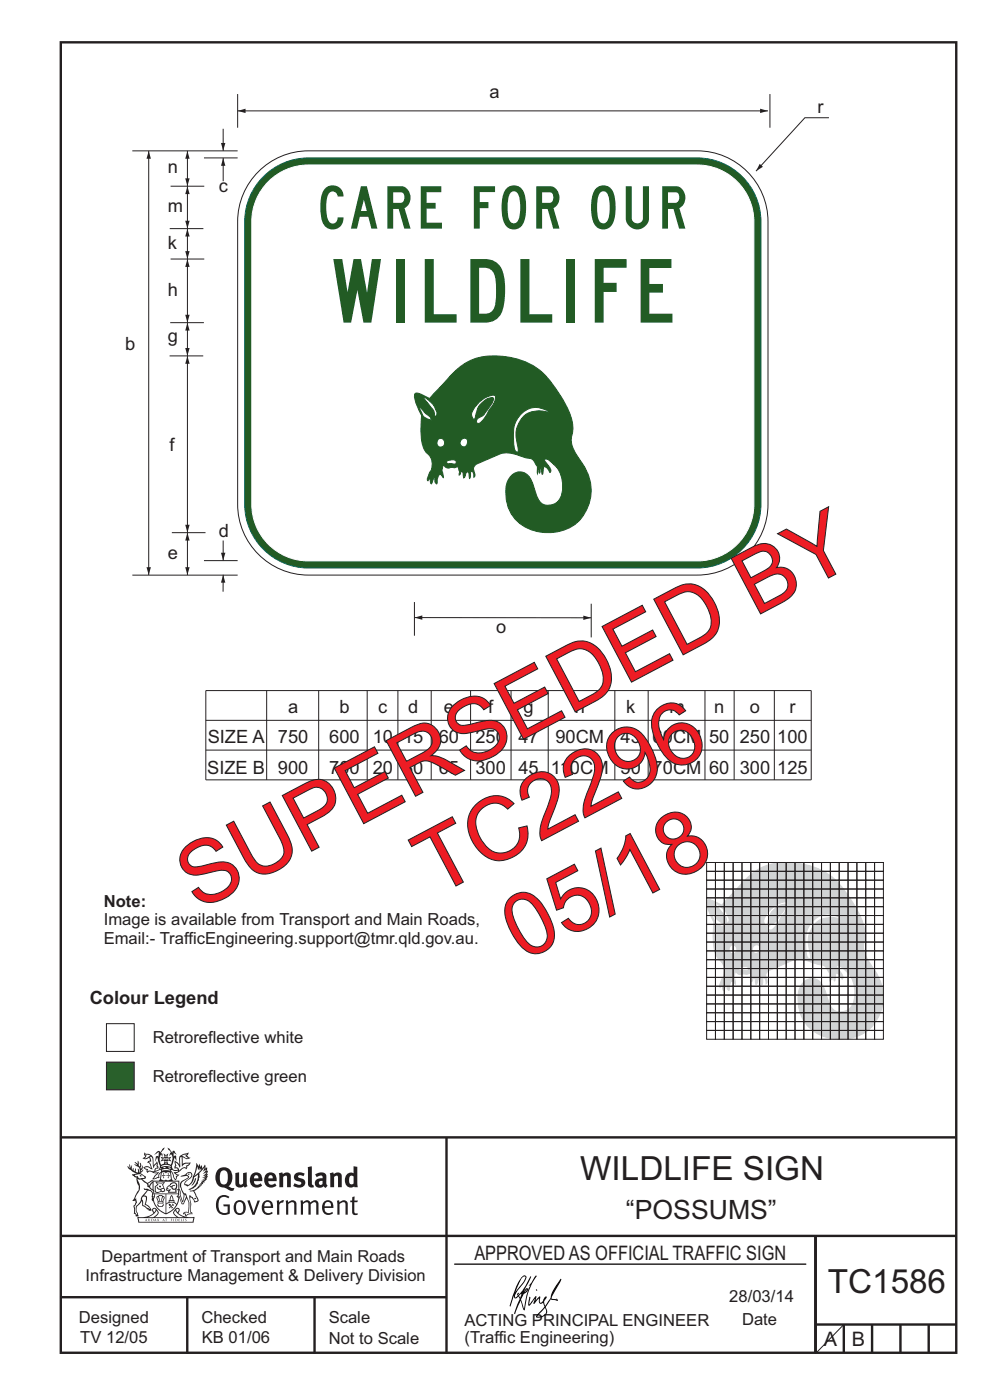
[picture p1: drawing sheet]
<svg xmlns="http://www.w3.org/2000/svg" width="210mm" height="297mm" viewBox="0 0 210 297" stroke-linecap="round" stroke-linejoin="round" font-family="sans-serif">
<g fill="none" stroke="#231f20" stroke-width=".51">
<path d="M12.9 9h189.9v278h-189.9zM12.7 241.3h190M94.7 241.4v45.8M12.7 275.2h82M12.7 262.2h190.1M39.7 275.2v12M66.7 275.2v12M173 262.1v24.9M173 281h30M179 281v6M185 281v6M191 281v6"/>
<path d="M197 281v6"/>
</g>
<path d="M96.4 268.2h74.6" fill="none" stroke="#231f20" stroke-width=".21"/>
<g fill="#231f20">
<path d="M47 248.4a2.55 2.55 0 0 0 0 2.7l.3 .2a.81 .81 0 0 0 1-1v-.5a1.04 1.04 0 0 0-1.1-1.5zM46.3 248.1a1.82 1.82 0 0 1 2.1-.2 1.82 1.82 0 0 1 .9 1.8 2.29 2.29 0 0 1-.8 2l.7 .3h.5l-.2 .6a2.87 2.87 0 0 1-2-.7 2.12 2.12 0 0 1-1.7-3.1z" fill-rule="evenodd"/>
<path d="M49.9 248.9l.8-.2v2a.46 .46 0 0 0 .3 .6 .46 .46 0 0 0 .6-.3v-2.1l.7-.2v2.4l.2 .5-.5 .3-.3-.3a1.02 1.02 0 0 1-1.2 .3 1.02 1.02 0 0 1-.6-1.1z" fill-rule="evenodd"/>
<path d="M54 249.5l-.1 .5h.9a.49 .49 0 0 0-.2-.6 .49 .49 0 0 0-.6 .1zM53.4 249.1a1.34 1.34 0 0 1 1.6-.2 1.34 1.34 0 0 1 .6 1.5v.2h-1.7a.77 .77 0 0 0 .5 .8 .77 .77 0 0 0 .9-.4l.3 .5a1.59 1.59 0 0 1-2 .2 1.59 1.59 0 0 1-.5-2.1z" fill-rule="evenodd"/>
<path d="M57 249.5l-.1 .5h1a.49 .49 0 0 0-.2-.6 .49 .49 0 0 0-.7 .1zM56.4 249.1a1.34 1.34 0 0 1 1.6-.2 1.34 1.34 0 0 1 .7 1.5v.2h-1.8a.77 .77 0 0 0 .5 .8 .77 .77 0 0 0 .9-.4l.4 .5a1.59 1.59 0 0 1-2.1 .2 1.59 1.59 0 0 1-.5-2.1z" fill-rule="evenodd"/>
<path d="M59.2 248.9l.7-.2 .1 .4a.95 .95 0 0 1 1-.3 .95 .95 0 0 1 .7 .8v2.3h-.8v-2.3a.46 .46 0 0 0-.8 .1v2.2h-.8z" fill-rule="evenodd"/>
<path d="M62.6 249.1a1.75 1.75 0 0 1 2-.1l-.2 .5-.6-.2a.43 .43 0 0 0-.6 .3l.4 .3a1.04 1.04 0 0 1 1.2 1.1 1.04 1.04 0 0 1-1.4 1l-1.2-.4 .3-.6 1 .4 .4-.4a.88 .88 0 0 0-1-.5l-.4-.2-.1-.4z" fill-rule="evenodd"/>
<path d="M65.3 247.6l.8-.2 .1 3.8 .3 .2 .1 .4a.88 .88 0 0 1-1 0 .88 .88 0 0 1-.3-1z" fill-rule="evenodd"/>
<path d="M67.8 250.6a.43 .43 0 0 0-.1 .7 .43 .43 0 0 0 .7-.1v-.7zM66.8 249.1a1.7 1.7 0 0 1 2.4 .1v1.9l.3 .4-.4 .5-.5-.4a1.03 1.03 0 0 1-1.7-.1 1.03 1.03 0 0 1 .8-1.5h.7v-.4a.8 .8 0 0 0-1.2 .1z" fill-rule="evenodd"/>
<path d="M70 248.9l.7-.2 .1 .4a.95 .95 0 0 1 1-.3 .95 .95 0 0 1 .7 .8v2.3h-.8v-2.3a.46 .46 0 0 0-.8 .1v2.2h-.8z" fill-rule="evenodd"/>
<path d="M74.3 249.5a1.48 1.48 0 0 0 0 1.7h.5l.2-.1v-1.5l-.3-.2zM75 247.4l.8 .1 .1 4.4h-.7l-.1-.2a1.26 1.26 0 0 1-1.4 0 1.26 1.26 0 0 1-.5-1.3 1.29 1.29 0 0 1 .4-1.4 1.29 1.29 0 0 1 1.4-.1z" fill-rule="evenodd"/>
<path d="M46.4 253.9a1.72 1.72 0 0 1 2.3 0l-.3 .3a1.24 1.24 0 0 0-1.4-.2 1.24 1.24 0 0 0-.6 1.4 1.49 1.49 0 0 0 1.2 1.9l.7-.1v-1.3h-.8l-.1-.4h1.3v1.9a1.93 1.93 0 0 1-2.2 0 1.93 1.93 0 0 1-.7-2.2l.2-.8z" fill-rule="evenodd"/>
<path d="M50.4 255.1a1.65 1.65 0 0 0 .2 2.2 .99 .99 0 0 0 1-1.4 .78 .78 0 0 0-.4-.8 .78 .78 0 0 0-.8 0zM50 254.9a1.33 1.33 0 0 1 1.6-.1 1.33 1.33 0 0 1 .5 1.4 1.31 1.31 0 0 1-1.3 1.6 1.31 1.31 0 0 1-1.2-1.6v-.6z" fill-rule="evenodd"/>
<path d="M52.5 254.7l.4-.1 .9 2.6 .8-2.5h.5l-1.1 3h-.5z" fill-rule="evenodd"/>
<path d="M56.3 255.2l-.2 .7h1.3a.7 .7 0 0 0-.3-.8 .7 .7 0 0 0-.8 .1zM55.9 255a1.22 1.22 0 0 1 1.5-.2 1.22 1.22 0 0 1 .5 1.5h-1.8a.93 .93 0 0 0 .5 1 .93 .93 0 0 0 1.1-.2l.2 .3a1.43 1.43 0 0 1-1.8 .1 1.43 1.43 0 0 1-.6-1.7z" fill-rule="evenodd"/>
<path d="M58.7 254.7l.4-.1 .1 .5 .4-.4 .6-.1-.2 .5a.66 .66 0 0 0-.8 .7v1.9h-.4z" fill-rule="evenodd"/>
<path d="M60.6 254.7l.4-.1 .1 .5a.94 .94 0 0 1 1-.5 .94 .94 0 0 1 .8 .8v2.3h-.5l-.1-2.5a.81 .81 0 0 0-1.2 .3v2.2h-.4z" fill-rule="evenodd"/>
<path d="M63.7 254.7l.5-.1 .1 .5 .4-.3a.78 .78 0 0 1 1.1 .3 .9 .9 0 0 1 1-.5 .9 .9 0 0 1 .8 .8v2.3h-.5l-.1-2.5a.67 .67 0 0 0-1.1 .3v2.2h-.5v-2.4l-.4-.3-.7 .4v2.3h-.5z" fill-rule="evenodd"/>
<path d="M69 255.2l-.1 .7h1.3a.7 .7 0 0 0-.3-.8 .7 .7 0 0 0-.9 .1zM68.7 255a1.22 1.22 0 0 1 1.5-.2 1.22 1.22 0 0 1 .5 1.5h-1.8a.93 .93 0 0 0 .4 1 .93 .93 0 0 0 1.2-.2l.1 .3a1.44 1.44 0 0 1-1.7 .1 1.44 1.44 0 0 1-.6-1.7z" fill-rule="evenodd"/>
<path d="M71.4 254.7l.5-.1 .1 .5a.94 .94 0 0 1 1-.5 .94 .94 0 0 1 .8 .8v2.3h-.5l-.1-2.5a.81 .81 0 0 0-1.2 .3v2.2h-.4z" fill-rule="evenodd"/>
<path d="M74.7 253.9l.5-.1v.9h.7l-.1 .3h-.6v2.2l.1 .2h.5l.1 .3a.75 .75 0 0 1-1.2-.6v-2.1h-.4v-.3h.4z" fill-rule="evenodd"/>
<path d="M30.8 244.9l1.1 .3-.9 .5h-.4l.6-.5zM31.8 245.4h.2a2.44 2.44 0 0 1 .4 1.9l.1 .5 .7-1-.1 .6 .3 .3a.57 .57 0 0 0-.6 .7l-1-.1-.5 .2 .2-.5-.8-.3 .7-.1 .9 .5 .1-.1-.6-1.3-.2-.2h.5zM30.7 244.4l-.1 .5 .2 .4-.6 .4a1.04 1.04 0 0 0 1.4-.1l.2 .6-.3 .1-.2 .4a.94 .94 0 0 1 .8 1.1l-.2-.1a1.16 1.16 0 0 0-1.5-.1l.3 .4 .4 .2 .1 .5 .2 .1 .1-.2a.94 .94 0 0 1 1.1 .2l.8 .1-1.2 1.2a1.13 1.13 0 0 0 1.2-.2l.4-.1-.1-.4 .5-.8a.83 .83 0 0 0-.6 1.1l-.3-.1-.7 .4 1.1-1.4-.5 .1-.5-.1 1.3-.5-.1-.1-.9 .4v-.3l.2-.2 .3 .1 .1-.3-.2-.4v-.6l-.1-.4-.7 1v-.7a1.42 1.42 0 0 0-1.6-1.8z" fill-rule="evenodd"/>
<path d="M38.5 245.2l.5-.2 .7-.1-.6 .3 .8 .5h-.3zM38.3 245.5l.2-.1 .1 2a1.69 1.69 0 0 1 1.6-.6l-.8 .5 .1 .5a1.1 1.1 0 0 0-1.5 .6l-.1-.5-.2-.2h-.5l.3-.4-.3-.7a1.42 1.42 0 0 1 .8 1.1l.2-.1zM37.1 246.2l.1 1-.2 .3 .1 .4h.5l.1 .2a.96 .96 0 0 1-1.1-.1l-.1 .1a1.06 1.06 0 0 0 1.3 .2v.1a.72 .72 0 0 1-1 .2l.3 .5 .6 .2-.4 .2-.1 .6-.2-.3-.4-1.1-.4-.4 .4 .9a1.54 1.54 0 0 0 .7 1.2l.2-.3a.58 .58 0 0 1 .4-.8l.2-.1h-.3l-.5-.3 .9-.5a.93 .93 0 0 1 1.2-.5v.2l.2-.2 .1-.5a.99 .99 0 0 0 .7-.8l-1.3 .1-.3 .2-.1-1.4 .9 .4 .9-.3h-.4l-.5-.4 .4-.7-.6 .2a1.46 1.46 0 0 0-1.4 2.1v.4l-.2-.4z" fill-rule="evenodd"/>
<path d="M35.6 248.9l.2 .1-.1 .3 .4 .1h-.4v.6l-.1-.6h-.3l.3-.1z" fill-rule="evenodd"/>
<path d="M34.6 248.9l.2 .1v.3l.3 .1h-.3l-.1 .6v-.6h-.4l.4-.1z" fill-rule="evenodd"/>
<path d="M34.3 248.8a.57 .57 0 0 1 .9 .2 .57 .57 0 0 1 .9-.2l.2 1.4h-.2a.57 .57 0 0 1-.9 0 .69 .69 0 0 1-1.1 0zM34.2 248.1l-.3 2.1-.2 .4h3l-.2-.4-.3-2.1h-.2v.2l-.8-.1-.8 .1v-.2z" fill-rule="evenodd"/>
<path d="M34.2 252.4a.3 .3 0 0 0 .6 0 .3 .3 0 0 0-.6 0zM33.3 250.9l.3 .3-.3 .4a.79 .79 0 0 0 0 1.3l.8-.2-.1-.3a.55 .55 0 0 1-.7-.6l.1-.1 .2 .3 .3 .2 .8-.2-.4-.7 .4-.4-.7 .2zM33 250.7l1.1 .2 .9-.2-.4 .6 .4 1.2a.56 .56 0 0 1-.8 .3l-.2 .1a.73 .73 0 0 1-.9 .1 .73 .73 0 0 1-.3-1v-.4l.6-.4z" fill-rule="evenodd"/>
<path d="M35.6 251.8l.7-.4a.58 .58 0 0 1 1-.1 .58 .58 0 0 1-.4 .9l-.3-.3a.43 .43 0 0 1 .6-.4 .57 .57 0 0 0-.8 .2l-.2-.1-.3 .1 .4 .2a.55 .55 0 0 0 .9 .4v.5h-1.3l.3-.4-.1-.1-.6 .1 .2-.3-.2-.1zM35.4 251.8l-.1 .2a.39 .39 0 0 0 .2 .6h.3l-.2 .4h1.9l-.1-.8a.86 .86 0 0 0-.1-1.3 .86 .86 0 0 0-1.3 .4z" fill-rule="evenodd"/>
<path d="M36 254.8h.8v.2h-.8zM36.4 253.8l.2 .8h-.4zM36.4 253.5l-.3 .5-.1 .6h-.2v.4l-.7 .4 .2 .1a1.48 1.48 0 0 1 2.1 .2l.2-.1-.6-.5v-.5h-.2l-.1-.6z" fill-rule="evenodd"/>
<path d="M35.8 255.4l.4 .1 .1 .3 .3-.2-.2-.2a.38 .38 0 0 1 .5 .5l-.2-.2-.3 .2 .3 .2-.3 .3-.1-.4-.4 .4-.1-.2 .4-.3-.1-.1-.2 .1z" fill-rule="evenodd"/>
<path d="M34.5 254h.2v.2l-.2 .6h-.2zM33.6 255.3h.9v.2a.55 .55 0 0 1-.8 .4v-.2l-.2-.1zM33.4 254h.2l.2 .8h-.2zM33.6 255l.8-.1 .1 .2h-.8zM33.8 253.7h.5l-.2 1.1h-.1zM33.3 253.8l-.1 .3 .3 1.1a.48 .48 0 0 0-.1 .6 .48 .48 0 0 0 .5 .2h.5a.49 .49 0 0 0 .2-.8l.3-1.1-.1-.3a1.42 1.42 0 0 0-1.5 0z" fill-rule="evenodd"/>
<path d="M33.7 251.5l.4 .1 .1 .3h-.3z" fill-rule="evenodd"/>
<path d="M41.3 250.1l.3-.2-.2 .8-.6 .8h-.2l.5-.7z" fill-rule="evenodd"/>
<path d="M39.7 249l.3-.2 .5 .2a.88 .88 0 0 1-.6 1.1 1.22 1.22 0 0 0-.8 1.3l.5 .2a.72 .72 0 0 0 .9-.4l.5-.8 .2-.6 .8-.6v.2a2.85 2.85 0 0 1-2 2.9l.1 .1a2.13 2.13 0 0 0 1.9-1.5v-.3a2.01 2.01 0 0 0 .3-1.7l1.1-1.3-.4 1 .7-.5-.7 1 .8-.4-.8 .8 .7-.2-.9 .6 .8-.1-.8 .4h.7l-.8 .3 .3 .2h-.4l.2 .3h-.4l.2 .3h-.4l.1 .2h-.1a2.16 2.16 0 0 1-2 1.1l.1 .2 .4-.1a.76 .76 0 0 1 .7 .8l.5 1.2-.6 .2a1.45 1.45 0 0 0-1.1-1.3l.2 1.8-.1 1.8 .4 .3a1.07 1.07 0 0 0-1.2 .4v-.3l-.5-.2a.87 .87 0 0 1 1.1-.1v-.7a4.4 4.4 0 0 0-.6-3.1l-.1-.3h-.2a2.16 2.16 0 0 1-.7-2.2l.3-.4 1.2-.7a.55 .55 0 0 0-.4-.8zM37.8 252.4a.76 .76 0 0 1 .3 1.1l.6 1.6 .4-1.7 .2 .1a.61 .61 0 0 1-.1 .9l-.3 .8-.2 .1-.7-1.6-.3 .1a1.18 1.18 0 0 0 .1-1.4zM41.8 247.5l.2 .7 .3-.5v.6l.4-.5a1.9 1.9 0 0 1-1.2 1.4l-.3 .3zM38.2 249.6l1.4-.2 .2 .2v.3l-.5 .2a1.26 1.26 0 0 0-.9 1.9l.2 .7a1.84 1.84 0 0 1 .1 2.1l-.4-1.4a.96 .96 0 0 0-.4-1.2l-.4 .2a.78 .78 0 0 1 0 1.3l.1 .3h.4l.4 1.1a.38 .38 0 0 0 .2 .4 .38 .38 0 0 0 .4-.1l.6-1.2a2.94 2.94 0 0 1 .4 2.5l-.1 .4h-.8l-.3 .4v.2l.4-.1 .1 .4 .2 .1a1.02 1.02 0 0 1 1.3-.5v-.4l-.3-.1 .1-1.8-.3-1.3h.1a1.14 1.14 0 0 1 .8 1 .63 .63 0 0 0 .8-.2 .63 .63 0 0 0-.2-.9l-.6-1.2 .9-.6 .2-.4h.3l-.1-.2h.4l-.1-.3h.3l-.1-.3 .5-.1-.2-.2 .6-.4v-.2h-.2l.4-.5h-.3l.3-.5-.4 .1 .4-.5v-.3l-.3 .2 .2-.7-.1-.2-.4 .3v-.8l-.6 .8-.2-.8-.2 .5-.3-.7-.1 .6-.5-.8-.1 1.4-.6 1.8a1.81 1.81 0 0 1-1 1.5l-.6-.2a1.75 1.75 0 0 1 1.1-1.2 .75 .75 0 0 0 .1-1.3 .75 .75 0 0 0-1.2 .4z" fill-rule="evenodd"/>
<path d="M41.2 254.1h.3l.2 .2-.4 .1z" fill-rule="evenodd"/>
<path d="M29.4 258.4h11.6l-.1 .8h-11.4zM31.3 258.2l.5-.1a2.48 2.48 0 0 0 1.4-1.3l.3 .5-.5 .6-.5 .3zM32.5 256.6l.3-.2 .2 .1-.3 .7zM37.2 256.8a2.65 2.65 0 0 0 1.8 1.4h-1.1l-.5-.3-.5-.6zM37.4 256.5l.2-.1 .3 .2-.3 .6zM29.2 258.2l.1 1.2h11.8l.2-1.1-.2-.1a4.1 4.1 0 0 1-3.3-.9l.3-.4-.1-.6a1.06 1.06 0 0 0-1.3 1l.2 .4 .6 .5h-4.7l.3-.1a.84 .84 0 0 0 .6-.8 .84 .84 0 0 0-.5-.8l-.3-.2h-.5l-.1 .6 .3 .4a4.2 4.2 0 0 1-3.4 .9z" fill-rule="evenodd"/>
<path d="M31 258.7l.1 .2h-.2zM31 258.5l-.3 .6 .4-.2 .2 .2z" fill-rule="evenodd"/>
<path d="M31.3 258.6h.3v.4a.25 .25 0 0 0 .2-.1 .25 .25 0 0 0-.1-.3h.1a.29 .29 0 0 1 0 .4 .29 .29 0 0 1-.4 0 .29 .29 0 0 1 0-.4z" fill-rule="evenodd"/>
<path d="M32.2 258.6a.22 .22 0 0 1 .3 .2 .22 .22 0 0 1-.3 .2zM32 258.6l.1 .4a.33 .33 0 0 0 .4 0 .33 .33 0 0 0 0-.4 .33 .33 0 0 0-.5 0z" fill-rule="evenodd"/>
<path d="M32.9 258.7l.1 .2h-.2zM32.9 258.5l-.2 .6 .3-.2 .2 .2z" fill-rule="evenodd"/>
<path d="M33.3 258.6h.2l.1 .1 .2-.1-.2 .2 .2 .3-.3-.3-.1 .3h-.1l.2-.3z" fill-rule="evenodd"/>
<path d="M34.7 258.7l.1 .2h-.2zM34.7 258.5l-.3 .6 .4-.2 .2 .2z" fill-rule="evenodd"/>
<path d="M35 258.5h.5l-.2 .1v.5h-.2l.1-.5z" fill-rule="evenodd"/>
<path d="M36.2 258.6l.3-.1-.1 .1v.2h.1h-.1v.3h-.2z" fill-rule="evenodd"/>
<path d="M36.7 258.6h.2v.5h-.2z" fill-rule="evenodd"/>
<path d="M37.3 258.6a.22 .22 0 0 1 .3 .2 .22 .22 0 0 1-.3 .2zM37.1 258.6v.4a.33 .33 0 0 0 .5 0 .33 .33 0 0 0 0-.4 .33 .33 0 0 0-.5 0z" fill-rule="evenodd"/>
<path d="M37.8 258.6l.4-.1-.2 .1v.2h.1h-.1v.2l.2 .1h-.4z" fill-rule="evenodd"/>
<path d="M38.4 258.6h.2l-.1 .4 .2 .1h-.3z" fill-rule="evenodd"/>
<path d="M38.9 258.6h.2v.5h-.2z" fill-rule="evenodd"/>
<path d="M39.3 258.6h.2h-.1l.2 .3-.2 .2-.1-.1v-.1l.2 .1z" fill-rule="evenodd"/>
<path d="M34.2 247.4a1.51 1.51 0 0 1 2 .2 2.67 2.67 0 0 0-2.1 0zM35.7 247.6l.4 .1 .1 .3-.4-.1zM34.6 247.6h.5l.1 .2h-.4zM34 247.8l.3 .2h-.3zM34.9 246.9l.3-.2 .3 .2zM34.9 245.6l.2 .1v.3h-.2zM35 245.1l.2 .2 .2-.2-.1 .3h-.2zM35.1 246.3h.2l.1 .4-.2-.2-.2 .2zM35.3 245.7l.2-.1v.4h-.2zM34.4 245.7h.3l.1 .3-.4 .1 .2-.2zM35.7 245.7h.3l-.2 .2 .2 .2-.4-.1zM32.7 244.9l1-.5-.1 1-.2-.2-.3 .2-.3 1.1 .5-1 .3 .9a1.84 1.84 0 0 1 .2 1.7l.4 .1a2.48 2.48 0 0 1 2.2 0l.2-.2-.2-.7 .7-1.8 .4 .7-.2-1-.2-.1-.2 .3v-.9l.6 .4-.6-.8-.3 .1-.1 .4-.5-.9-.5-.3 .2 .5 .6 .5-.5 .8 .4-.4a2.06 2.06 0 0 1 0 2.3l-.5-.2-.2-.6 .1-.1 .8 .2-.4-.5 .4-.5-.7 .2-.2-.2 .2-.7-.5 .4-.5-.4 .2 .7-.2 .2-.7-.2 .4 .5-.4 .5 .8-.2 .1 .1-.2 .6-.5 .2a2.02 2.02 0 0 1 0-2.2l.3 .5-.1-.7-.3-.1 .8-1.2-.4 .3-.5 .8-.2-.3a.8 .8 0 0 0-.8 .5z" fill-rule="evenodd"/>
<path d="M29.2 250.1l.3 .1a.61 .61 0 0 1 .8 .4l.3 .2a.8 .8 0 0 1 .6 1l.4 .1 .5 .5a1 1 0 0 1 .5 1.1l-.1 .7v-.5h-.1a.96 .96 0 0 0-.8-1.3l-.2-.2h-.7l-.1-.1-.1 .1 .1 .3h.6l-1.2 1.3-.2 1-.4 .6a1.33 1.33 0 0 0-.5 1.8l.2 .5a1.26 1.26 0 0 1-.5-1.5l-.1-.3a1.56 1.56 0 0 0 .4-1.7l-.3 .2 .2-.5a3.2 3.2 0 0 0 .7-3zM30.4 253.9h.4a2.06 2.06 0 0 1-.1 1.6l.7 .5 .4 .4-.6-.1-.8-.6-.1-.9a.51 .51 0 0 1 .1-.9zM28.6 249.3a1.52 1.52 0 0 1 2.1 .5l-1.1 .2-.2-.1-.1-.4h-.5zM27.5 247v.8l-.3-.4h-.1a3.1 3.1 0 0 0 1.9 1.6l-1 .1 .5 .6 .5 .1 .1 1.1a1.84 1.84 0 0 1-.3 2.5l-.4 .9-.3 .4 .2 .1 .4-.1 .1 .4-.2 .5-.3 .2 .1 1.7h.2l.3 .5 .1 .1 .4-.1-.1-.5a1.3 1.3 0 0 1-.1-1.7l.9-1 .1 1.1 .6 .2 .5 .5 .1-.1 .2 .3h.5a1.85 1.85 0 0 0-1.2-1.4l.1-.3a1.39 1.39 0 0 0 0-1.4l-.5-.1 .5-.5a.66 .66 0 0 1 .9-.4 .66 .66 0 0 1 .3 .9l-.1 .4 .2-.1v.2l-.1 .3 .2 .5 .1-.3a2.24 2.24 0 0 0 .1-2.2 .73 .73 0 0 1-.7-.7 .73 .73 0 0 1 .6-.7v-.2a.94 .94 0 0 0-.9 .8 .48 .48 0 0 1-.1-.6 .48 .48 0 0 1 .5-.2l.5-.3a.51 .51 0 0 0-.8 .2l-.5 .2-1-.8h.6l.2-.5-1.2-.7 .5-.5v-.3l-.5 .4 .1-.2a.69 .69 0 0 0 .2-1v.4l-.2 .3v-1.1l-.3-.2 .1 .6-.1 .2-.4-1.3v.7l-.6-.4 .5 .7-.6-.2 .3 .3a1 1 0 0 1 .7 1.4l-.2-.8v.9l-.5-.2v-.8l-.2 .7-.2-.1-.1-.6-.2 .4-.2-.2 .1-.7-.2 .5z" fill-rule="evenodd"/>
<path d="M29.6 249.4l.2-.1 .3 .2z" fill-rule="evenodd"/>
<path d="M32.4 250.5h5.6v2l-.2-.1v-1.7h-5.2v2.5h5.2v-.8l.1 .2-.1 1.1v-.3h-2.5v4a4.1 4.1 0 0 0 2.6-3.6l.1-.1a4 4 0 0 1-2.8 3.9 4.2 4.2 0 0 1-2.8-4.7l.1 1.2 .1-.1a3.8 3.8 0 0 0 2.5 3.4v-4h-2.5l-.2-.9z" fill-rule="evenodd"/>
<circle cx="40" cy="249.1" r=".17"/>
</g>
<g fill="#000001">
<path d="M111.6 273.7l.2-.2-.5 .7zM110.4 274.5l.3 .1-.3 .7-.3-.4zM110.9 270.9l.5-.1a9.3 9.3 0 0 1-2 3.2l-.1 .2 1-2.5zM110.6 271a14.7 14.7 0 0 0-2.2 4.9l-.3 1.2 .1 .1 .8-2.4a.42 .42 0 0 0 .2 .7 .42 .42 0 0 0 .6-.3l.2-.2 .2 .6-1.1 3.1h.2l1.1-2.8 .6 1.9 .2 .2 .2-.5a13.5 13.5 0 0 1 2-6.2l.5-.5-.2-.2-1.6 2.1 .4-.1a14.9 14.9 0 0 0-1.3 5.1l-.4-1.2a1.39 1.39 0 0 1 .2-1.8l.1-.2a.92 .92 0 0 0 .8-1.2 .75 .75 0 0 0-.7 .7l-.2 .2 1.6-3.4h-.1l-.4 .7a10.5 10.5 0 0 1-2.2 3.2l.2-.4a.32 .32 0 0 0-.4 .2 .32 .32 0 0 0 .1 .4l-.5 .4a3.2 3.2 0 0 1 1.1-2.3l.5-.6a2.49 2.49 0 0 0 .7-1.6l-.3-.2z" fill-rule="evenodd"/>
<path d="M115.6 277.5a1.15 1.15 0 0 1 .1 1.3 1.15 1.15 0 0 1-1.2 .5h-.5zM112.3 275.1l-.3 1.7 .3 .2 1.2-1.5-.3 1.1 1.1-1.2a.94 .94 0 0 0 .4 1.2l.5-.3 .3 .9-1.2 1.3a.98 .98 0 0 0-.5 1 1.9 1.9 0 0 0 2.3-1.3l-.1-.3a1.02 1.02 0 0 1 .3-1.4l.5-.9 1.5 .3-.2-.5v.3l-1.1-.2v-.2l2-3.6 .1-.3-.1-.1-1.8 2.7a6.6 6.6 0 0 1-1.5 3l-.2-.2a1.01 1.01 0 0 1 .4-1.4l.1-.2-.3-.2-.3 .5-.2 .5-.5 .4-.2-.4 .1-.9-.2-.1-.8 .9 .2-.9h-.1l-1.4 1.7 .2-1.4v-.1z" fill-rule="evenodd"/>
<path d="M113.7 273.5l.3 .3h-.3z" fill-rule="evenodd"/>
</g>
<path d="M179 281l-6 6.2" fill="none" stroke="#231f20" stroke-width=".21"/>
<path d="M22.6 217.2h5.9v5.9h-5.9z" fill-rule="evenodd" fill="#fff" stroke="#231f20" stroke-width=".21"/>
<path d="M22.6 225.3h5.9v5.9h-5.9z" fill-rule="evenodd" fill="#225a35" stroke="#231f20" stroke-width=".21"/>
<g fill="none" stroke="#231f20" stroke-width=".21">
<path d="M50.4 20v7.1M163.3 20v7.1M50.4 23.5h112.5M43.7 146.5h128.4v18.9h-128.4zM43.7 152.8h128.4M43.7 159.1h128.4M56.6 146.5v18.9M67.6 146.5v18.9M77.9 146.5v18.9M84.4 146.5v18.9M91.5 146.5v18.9M99.8 146.5v18.9"/>
<path d="M108.4 146.5v18.9M116.3 146.5v18.9M130.4 146.5v18.9M137.5 146.5v18.9M149.5 146.5v18.9M155.7 146.5v18.9M164.3 146.5v18.9"/>
</g>
<g fill="#231f20">
<path d="M50.4 23.5l1.7-.4v.9z"/>
<path d="M161.2 23.1l1.7 .4-1.7 .5z"/>
</g>
<path d="M175.8 25h-5.1l-10.3 11.3" fill="none" stroke="#231f20" stroke-width=".21"/>
<path d="M161.2 34.8l.6 .6-1.4 .9z" fill="#231f20"/>
<path d="M54.8 36.4a15 15 0 0 1 10.6-4.4h82.5a15 15 0 0 1 15 15v60a15 15 0 0 1-15 15h-82.5a15 15 0 0 1-15-15v-60a15 15 0 0 1 4.4-10.6z" fill="none" stroke="#231f20" stroke-width=".21"/>
<path d="M55.4 38a13.5 13.5 0 0 1 10-4.5h82.5a13.5 13.5 0 0 1 13.5 13.5v60a13.5 13.5 0 0 1-13.5 13.5h-82.5a13.5 13.5 0 0 1-13.5-13.5v-60a13.4 13.4 0 0 1 3.5-9z" fill-rule="evenodd" fill="#225b24" stroke="#006059" stroke-width=".21"/>
<path d="M56.9 38.5a12 12 0 0 1 8.5-3.5h82.5a12 12 0 0 1 12 12v60a12 12 0 0 1-12 12h-82.5a12 12 0 0 1-12-12v-60a12 12 0 0 1 3.5-8.5z" fill-rule="evenodd" fill="#fff" stroke="#fff" stroke-width=".21"/>
<g fill="#225b24">
<path d="M69 40a2.3 2.3 0 0 1 2.5-.5 2.3 2.3 0 0 1 1.4 2.2h-1.3a1.05 1.05 0 0 0-.9-1.1 1.05 1.05 0 0 0-1.1 .8 8.8 8.8 0 0 0 .1 5.4 1.04 1.04 0 0 0 1.2 .5 1.04 1.04 0 0 0 .7-1.2h1.3a2.34 2.34 0 0 1-2.1 2.6 2.34 2.34 0 0 1-2.6-2.1 11 11 0 0 1 .4-6.1z"/>
<path d="M89.3 39.5h4.3v1.3h-3.1v2.2h1.9v1.3h-1.9v2.9h3.3v1.3h-4.5z"/>
<path d="M100.5 39.5h4.5v1.2h-3.2v2.2h1.8v1.3h-1.8v4.3h-1.3z"/>
<path d="M132.7 39.5h1.3v6.8a1.19 1.19 0 0 0 1.2 1.1 1.19 1.19 0 0 0 1.2-1.1v-6.8h1.3v6.9a2.47 2.47 0 0 1-2.5 2.3 2.47 2.47 0 0 1-2.5-2.3z"/>
<path d="M70.7 55h1.9l1.1 7 1.3-7h1.6l1.3 7.1 1-7.1h1.9l-2 13.5h-1.7l-1.3-7-1.3 7h-1.6z"/>
<path d="M84 55h1.9v13.5h-1.9z"/>
<path d="M90.1 55h1.9v11.7h4.9v1.8h-6.8z"/>
<path d="M110.4 55h1.9v11.7h4.8v1.8h-6.7z"/>
<path d="M120.1 55h1.8v13.5h-1.8z"/>
<path d="M126.2 55h6.7v1.8h-4.9v3.2h2.8v1.9h-2.8v6.6h-1.8z"/>
<path d="M135.9 55h6.5v1.9h-4.7v3.3h2.9v1.9h-2.9v4.4h4.9v2h-6.7z"/>
<path d="M77.2 42.3l.6 2.5h-1.2zM76.6 39.5l-2.2 9h1.3l.6-2.5h1.8l.7 2.5h1.3l-2.3-9z"/>
<path d="M82.2 39.5v9h1.2v-4.2h1.2l1.2 4.2h1.3l-1.3-4.4a2.5 2.5 0 0 0 1.3-2.5 2.5 2.5 0 0 0-1.9-2.1zM83.4 40.8h1.6a1.17 1.17 0 0 1 .6 1.9l-.4 .3h-1.8z"/>
<path d="M107.4 40a7.1 7.1 0 0 0-1 5.1 4.2 4.2 0 0 0 1.5 3.3 2.28 2.28 0 0 0 3.3-1.5 9.3 9.3 0 0 0-.4-6.7 2.22 2.22 0 0 0-3.4-.2zM108.4 40.9a1.06 1.06 0 0 1 1.1-.2 1.06 1.06 0 0 1 .6 1 7.8 7.8 0 0 1-.4 5.4 1.13 1.13 0 0 1-1.3 .1 1.13 1.13 0 0 1-.6-1.1 10.5 10.5 0 0 1 .3-4.9z"/>
<path d="M113.8 39.5v9h1.2v-4.2h1.2l1.2 4.2h1.3l-1.3-4.4a2.5 2.5 0 0 0 1.3-2.5 2.5 2.5 0 0 0-1.9-2.1zM115 40.8h1.6a1.17 1.17 0 0 1 .6 1.9l-.4 .3h-1.8z"/>
<path d="M126.4 40a7.1 7.1 0 0 0-1 5.1 4.2 4.2 0 0 0 1.4 3.3 2.28 2.28 0 0 0 3.4-1.5 9.3 9.3 0 0 0-.4-6.7 2.22 2.22 0 0 0-3.4-.2zM127.3 40.9a1.06 1.06 0 0 1 1.2-.2 1.06 1.06 0 0 1 .6 1 7.8 7.8 0 0 1-.5 5.4 1.13 1.13 0 0 1-1.2 .1 1.13 1.13 0 0 1-.6-1.1 10.5 10.5 0 0 1 .3-4.9z"/>
<path d="M140.5 39.5v9h1.2v-4.2h1.2l1.2 4.2h1.3l-1.3-4.4a2.5 2.5 0 0 0 1.3-2.5 2.5 2.5 0 0 0-1.9-2.1zM141.7 40.8h1.6a1.17 1.17 0 0 1 .6 1.9l-.4 .3h-1.8z"/>
<path d="M99.8 55v13.5a9.8 9.8 0 0 0 4.9-.4 4.6 4.6 0 0 0 2.3-4.1 13.1 13.1 0 0 0-.7-7.2 3.7 3.7 0 0 0-3.5-1.8zM101.6 56.8a3.2 3.2 0 0 1 2.8 .6 5.9 5.9 0 0 1 .8 4 8.8 8.8 0 0 1-.6 4.2 1.88 1.88 0 0 1-1.7 .9h-1.3z"/>
</g>
<path d="M28.1 32h22.3M36.2 39.5h7.1M43.3 33.5h7.1M36 48.5h7.1M36.2 55h7.1M36 75.5h7.1M36.1 68.5h7.2M36.5 113h7.1M28.1 122h22.3M87.9 131l37.5 .1M87.9 127.7v7.2M125.4 128.1v7.1" fill="none" stroke="#231f20" stroke-width=".21"/>
<g fill="#231f20">
<path d="M87.9 131l1.7-.4v.9z"/>
<path d="M123.7 130.6l1.7 .5-1.7 .4z"/>
</g>
<path d="M31.5 32v90" fill="none" stroke="#231f20" stroke-width=".21"/>
<g fill="#231f20">
<path d="M31.5 32l.5 1.7h-.9z"/>
<path d="M31.1 120.3h.9l-.5 1.7z"/>
</g>
<path d="M39.8 32v7.5" fill="none" stroke="#231f20" stroke-width=".21"/>
<g fill="#231f20">
<path d="M39.8 32l.4 1.7h-.9z"/>
<path d="M39.3 37.8h.9l-.4 1.7z"/>
</g>
<path d="M39.8 39.5v9" fill="none" stroke="#231f20" stroke-width=".21"/>
<g fill="#231f20">
<path d="M39.8 39.5l.4 1.7h-.9z"/>
<path d="M39.3 46.8h.9l-.4 1.7z"/>
</g>
<path d="M39.8 48.5v6.5" fill="none" stroke="#231f20" stroke-width=".21"/>
<g fill="#231f20">
<path d="M39.8 48.5l.4 1.7h-.9z"/>
<path d="M39.3 53.3h.9l-.4 1.6z"/>
</g>
<path d="M39.8 55v13.5" fill="none" stroke="#231f20" stroke-width=".21"/>
<g fill="#231f20">
<path d="M39.8 55l.4 1.6h-.9z"/>
<path d="M39.3 66.8h.9l-.4 1.6z"/>
</g>
<path d="M39.8 75.5v37.5" fill="none" stroke="#231f20" stroke-width=".21"/>
<g fill="#231f20">
<path d="M39.3 111.3h.9l-.4 1.7z"/>
<path d="M39.8 75.5l.4 1.7h-.9z"/>
</g>
<path d="M39.8 113v9" fill="none" stroke="#231f20" stroke-width=".21"/>
<g fill="#231f20">
<path d="M39.3 120.3h.9l-.4 1.7z"/>
<path d="M39.8 113l.4 1.7h-.9z"/>
</g>
<path d="M39.8 68.5v7" fill="none" stroke="#231f20" stroke-width=".21"/>
<g fill="#231f20">
<path d="M39.3 73.8h.9l-.4 1.7z"/>
<path d="M39.8 68.5l.4 1.6h-.9z"/>
</g>
<path d="M47.3 27.3v4.7" fill="none" stroke="#231f20" stroke-width=".21"/>
<path d="M46.9 30.3h.9l-.5 1.7z" fill="#231f20"/>
<path d="M47.3 33.5v4.9" fill="none" stroke="#231f20" stroke-width=".21"/>
<path d="M47.3 33.5l.5 1.7h-.9z" fill="#231f20"/>
<path d="M43.3 118.9h7.1M47.3 114.7v4.2" fill="none" stroke="#231f20" stroke-width=".21"/>
<path d="M46.9 117.3h.9l-.5 1.6z" fill="#231f20"/>
<path d="M47.3 121.9v3.6" fill="none" stroke="#231f20" stroke-width=".21"/>
<path d="M47.3 122l.5 1.6h-.9z" fill="#231f20"/>
<path d="M88.2 83.4a5 5 0 0 1 2.7 1.1h.3l2-2.2a29.4 29.4 0 0 1 5.9-5.5 14.9 14.9 0 0 1 11.8-.3 15.7 15.7 0 0 1 7.7 7 14.6 14.6 0 0 1 2.9 7.3v.8a5.3 5.3 0 0 0 1 5.2 11.1 11.1 0 0 1 2.8 8.9 8.7 8.7 0 0 1-9.9 7.3 8.3 8.3 0 0 1-7.7-11 2.62 2.62 0 0 1 2.4-1.9 2.62 2.62 0 0 1 2.5 1.7l.9 2.4a4 4 0 0 0 2.1 2.9 2.98 2.98 0 0 0 3.7-2.8 6.2 6.2 0 0 0-3.4-6.9l-.5 .1 1 1.3a1.16 1.16 0 0 1 .3 1.4 2.57 2.57 0 0 0-1.3-1.2l-.4 1.6-.3-1.5-.2 1.2-.1 .1-.2-1.4-.2 1.5v-.3a2.05 2.05 0 0 0-.5-1.9l-.1-.3a1.74 1.74 0 0 0-1.8-.9 12.7 12.7 0 0 0-5-1l-5.7 2.5a1.2 1.2 0 0 0-.3 1.6l.1 .8-.2 .2v-.3a.69 .69 0 0 0-.6-.9l-.2 1.3-.1 .2-.1-.3a.96 .96 0 0 0-.3-1.1 .99 .99 0 0 0-.6 1l-.2 .3-.2-1.2-.4-.2-.2 .6-.2 .2 .1-.7-.4-1.1-.8 .2-.6-.1-.8 .2-.9-.7a2.8 2.8 0 0 0 0 2.4v.3a.6 .6 0 0 0-.9-.5l-.3 .9-.2 1-.3-.4-.1-1.2-.7 1.6-.3-1.2-.4 .4-.2-.2 .4-1.2a3.2 3.2 0 0 0-.3-4.3 7.2 7.2 0 0 1-1.4-5.3l.1-2.8-.6-1.1a6 6 0 0 1-.8-3.4zM89.8 84.2a4.8 4.8 0 0 1 2.9 3.5l-.3 .7-.1-.1a3 3 0 0 0-1.2-2.3zM101.4 85.6a3.7 3.7 0 0 0-1.3 2.6l.4 .8a1.82 1.82 0 0 0 .6-1.5 4.1 4.1 0 0 1 3.4-3.2 2.17 2.17 0 0 1-.8 2.2l-1.1 1.6-.6 .3a.96 .96 0 0 0-.8 1.3l.2 .1a3.2 3.2 0 0 0 2-2l.2-.6a5.4 5.4 0 0 0 1.5-3l-.1-.3a4.2 4.2 0 0 0-3.6 1.7zM93 93.2a.88 .88 0 0 1 1.3 .8 .88 .88 0 0 1-1.4 .6 1.09 1.09 0 0 1 .1-1.4zM97.8 93.3a.75 .75 0 0 1 1-.3 .75 .75 0 0 1 .3 1.1 .79 .79 0 0 1-.9 .7 .79 .79 0 0 1-.6-1zM88.8 86l1.3 1.5 .6 .6a1.07 1.07 0 0 1 .7 1.1 2.97 2.97 0 0 1-2.1-2zM110.5 87.9a6.4 6.4 0 0 0-1.6 5.5 3.9 3.9 0 0 0 .5 2.4l.5 .1a2.8 2.8 0 0 0-.2-1.9 5.4 5.4 0 0 1 2.9-6.6 7.7 7.7 0 0 1 4.2 .1 4.7 4.7 0 0 0-6.3 .4zM94.8 97.8a1.65 1.65 0 0 1 1.9 0 .46 .46 0 0 1-.1 .6 .46 .46 0 0 1-.5 0h-1.1l-.2-.2z" fill-rule="evenodd" fill="#225b24" stroke="#225b24" stroke-width=".21"/>
<path d="M150.1 190.9a5 5 0 0 1 2.8 1l.3 .1 2-2.2a29.4 29.4 0 0 1 5.8-5.5 14.9 14.9 0 0 1 11.8-.3 15.7 15.7 0 0 1 7.8 6.9 14.6 14.6 0 0 1 2.9 7.4v.8a5.3 5.3 0 0 0 1 5.2 11.1 11.1 0 0 1 2.7 8.8 8.7 8.7 0 0 1-9.9 7.3 8.3 8.3 0 0 1-7.6-10.9 2.62 2.62 0 0 1 2.3-1.9 2.62 2.62 0 0 1 2.6 1.6l.9 2.4a4 4 0 0 0 2.1 3 2.98 2.98 0 0 0 3.7-2.8 6.2 6.2 0 0 0-3.4-6.9l-.5 .1 .9 1.3a1.16 1.16 0 0 1 .4 1.4 2.57 2.57 0 0 0-1.3-1.3l-.4 1.7-.3-1.6-.2 1.2-.1 .1-.2-1.3-.2 1.4v-.2a2.05 2.05 0 0 0-.5-2l-.2-.3a1.74 1.74 0 0 0-1.7-.8 12.7 12.7 0 0 0-5-1l-5.8 2.5a1.2 1.2 0 0 0-.2 1.5l.1 .8-.2 .3v-.3a.69 .69 0 0 0-.7-.9v1l-.2 .5-.1-.3a.96 .96 0 0 0-.3-1.1 .99 .99 0 0 0-.6 1l-.2 .3-.2-1.2-.5-.2-.1 .6-.2 .2 .1-.8-.4-1-.8 .2-.6-.1-.8 .2-.9-.7a2.8 2.8 0 0 0 0 2.4l-.1 .2a.6 .6 0 0 0-.8-.5l-.3 .9-.2 1-.3-.4-.1-1.1-.7 1.5-.4-1.1-.3 .4-.2-.2 .4-1.2a3.2 3.2 0 0 0-.4-4.3 7.2 7.2 0 0 1-1.3-5.3l.1-2.8-.6-1.2a6 6 0 0 1-.8-3.3zM151.7 191.6a4.8 4.8 0 0 1 3 3.6l-.3 .6h-.2a3 3 0 0 0-1.1-2.3zM163.4 193.1a3.7 3.7 0 0 0-1.4 2.6l.5 .7a1.82 1.82 0 0 0 .5-1.4 4.1 4.1 0 0 1 3.5-3.2 2.17 2.17 0 0 1-.8 2.2l-1.1 1.5-.6 .4a.96 .96 0 0 0-.9 1.3l.3 .1a3.2 3.2 0 0 0 1.9-2.1l.3-.5a5.4 5.4 0 0 0 1.5-3.1l-.1-.2a4.2 4.2 0 0 0-3.6 1.7zM155 200.6a.88 .88 0 0 1 1.3 .8 .88 .88 0 0 1-1.4 .7 1.09 1.09 0 0 1 .1-1.5zM159.8 200.8a.75 .75 0 0 1 1-.3 .75 .75 0 0 1 .3 1 .79 .79 0 0 1-.9 .8 .79 .79 0 0 1-.6-1.1zM150.8 193.5l1.3 1.5 .6 .5a1.07 1.07 0 0 1 .7 1.2 2.97 2.97 0 0 1-2.2-2.1zM172.5 195.4a6.4 6.4 0 0 0-1.6 5.5 3.9 3.9 0 0 0 .5 2.4l.4 .1a2.8 2.8 0 0 0-.1-1.9 5.4 5.4 0 0 1 2.9-6.6 7.7 7.7 0 0 1 4.1 0 4.7 4.7 0 0 0-6.2 .5zM156.8 205.3a1.65 1.65 0 0 1 1.9 0 .46 .46 0 0 1-.1 .6 .46 .46 0 0 1-.6 0h-1l-.2-.2z" fill-rule="evenodd" fill="#d1d3d4" stroke="#d1d3d4" stroke-width=".21"/>
<g fill="none" stroke="#231f20" stroke-width=".21">
<path d="M149.9 199.8h1.9v1.9h-1.9zM149.9 198h1.9v1.8h-1.9zM149.9 196.1h1.9v1.9h-1.9zM149.9 194.2h1.9v1.9h-1.9zM149.9 192.3h1.9v1.9h-1.9zM149.9 190.5h1.9v1.8h-1.9zM149.9 188.6h1.9v1.9h-1.9zM149.9 186.7h1.9v1.9h-1.9zM149.9 184.8h1.9v1.9h-1.9zM149.9 183h1.9v1.8h-1.9zM151.8 199.8h1.8v1.9h-1.8zM151.8 198h1.8v1.8h-1.8z"/>
<path d="M151.8 196.1h1.8v1.9h-1.8zM151.8 194.2h1.8v1.9h-1.8zM151.8 192.3h1.8v1.9h-1.8zM151.8 190.5h1.8v1.8h-1.8zM151.8 188.6h1.8v1.9h-1.8zM151.8 186.7h1.8v1.9h-1.8zM151.8 184.8h1.8v1.9h-1.8zM151.8 183h1.8v1.8h-1.8zM153.6 199.8h1.9v1.9h-1.9zM153.6 198h1.9v1.8h-1.9zM153.6 196.1h1.9v1.9h-1.9zM153.6 194.2h1.9v1.9h-1.9z"/>
<path d="M153.6 192.3h1.9v1.9h-1.9zM153.6 190.5h1.9v1.8h-1.9zM153.6 188.6h1.9v1.9h-1.9zM153.6 186.7h1.9v1.9h-1.9zM153.6 184.8h1.9v1.9h-1.9zM153.6 183h1.9v1.8h-1.9zM155.5 199.8h1.9v1.9h-1.9zM155.5 198h1.9v1.8h-1.9zM155.5 196.1h1.9v1.9h-1.9zM155.5 194.2h1.9v1.9h-1.9zM155.5 192.3h1.9v1.9h-1.9zM155.5 190.5h1.9v1.8h-1.9z"/>
<path d="M155.5 188.6h1.9v1.9h-1.9zM155.5 186.7h1.9v1.9h-1.9zM155.5 184.8h1.9v1.9h-1.9zM155.5 183h1.9v1.8h-1.9zM157.4 199.8h1.9v1.9h-1.9zM157.4 198h1.9v1.8h-1.9zM157.4 196.1h1.9v1.9h-1.9zM157.4 194.2h1.9v1.9h-1.9zM157.4 192.3h1.9v1.9h-1.9zM157.4 190.5h1.9v1.8h-1.9zM157.4 188.6h1.9v1.9h-1.9zM157.4 186.7h1.9v1.9h-1.9z"/>
<path d="M157.4 184.8h1.9v1.9h-1.9zM157.4 183h1.9v1.8h-1.9zM159.3 199.8h1.8v1.9h-1.8zM159.3 198h1.8v1.8h-1.8zM159.3 196.1h1.8v1.9h-1.8zM159.3 194.2h1.8v1.9h-1.8zM159.3 192.3h1.8v1.9h-1.8zM159.3 190.5h1.8v1.8h-1.8zM159.3 188.6h1.8v1.9h-1.8zM159.3 186.7h1.8v1.9h-1.8zM159.3 184.8h1.8v1.9h-1.8zM159.3 183h1.8v1.8h-1.8z"/>
<path d="M161.1 199.8h1.9v1.9h-1.9zM161.1 198h1.9v1.8h-1.9zM161.1 196.1h1.9v1.9h-1.9zM161.1 194.2h1.9v1.9h-1.9zM161.1 192.3h1.9v1.9h-1.9zM161.1 190.5h1.9v1.8h-1.9zM161.1 188.6h1.9v1.9h-1.9zM161.1 186.7h1.9v1.9h-1.9zM161.1 184.8h1.9v1.9h-1.9zM161.1 183h1.9v1.8h-1.9zM163 199.8h1.9v1.9h-1.9zM163 198h1.9v1.8h-1.9z"/>
<path d="M163 196.1h1.9v1.9h-1.9zM163 194.2h1.9v1.9h-1.9zM163 192.3h1.9v1.9h-1.9zM163 190.5h1.9v1.8h-1.9zM163 188.6h1.9v1.9h-1.9zM163 186.7h1.9v1.9h-1.9zM163 184.8h1.9v1.9h-1.9zM163 183h1.9v1.8h-1.9zM164.9 199.8h1.9v1.9h-1.9zM164.9 198h1.9v1.8h-1.9zM164.9 196.1h1.9v1.9h-1.9zM164.9 194.2h1.9v1.9h-1.9z"/>
<path d="M164.9 192.3h1.9v1.9h-1.9zM164.9 190.5h1.9v1.8h-1.9zM164.9 188.6h1.9v1.9h-1.9zM164.9 186.7h1.9v1.9h-1.9zM164.9 184.8h1.9v1.9h-1.9zM164.9 183h1.9v1.8h-1.9zM166.8 199.8h1.8v1.9h-1.8zM166.8 198h1.8v1.8h-1.8zM166.8 196.1h1.8v1.9h-1.8zM166.8 194.2h1.8v1.9h-1.8zM166.8 192.3h1.8v1.9h-1.8zM166.8 190.5h1.8v1.8h-1.8z"/>
<path d="M166.8 188.6h1.8v1.9h-1.8zM166.8 186.7h1.8v1.9h-1.8zM166.8 184.8h1.8v1.9h-1.8zM166.8 183h1.8v1.8h-1.8zM168.6 199.8h1.9v1.9h-1.9zM168.6 198h1.9v1.8h-1.9zM168.6 196.1h1.9v1.9h-1.9zM168.6 194.2h1.9v1.9h-1.9zM168.6 192.3h1.9v1.9h-1.9zM168.6 190.5h1.9v1.8h-1.9zM168.6 188.6h1.9v1.9h-1.9zM168.6 186.7h1.9v1.9h-1.9z"/>
<path d="M168.6 184.8h1.9v1.9h-1.9zM168.6 183h1.9v1.8h-1.9zM170.5 199.8h1.9v1.9h-1.9zM170.5 198h1.9v1.8h-1.9zM170.5 196.1h1.9v1.9h-1.9zM170.5 194.2h1.9v1.9h-1.9zM170.5 192.3h1.9v1.9h-1.9zM170.5 190.5h1.9v1.8h-1.9zM170.5 188.6h1.9v1.9h-1.9zM170.5 186.7h1.9v1.9h-1.9zM170.5 184.8h1.9v1.9h-1.9zM170.5 183h1.9v1.8h-1.9z"/>
<path d="M172.4 199.8h1.9v1.9h-1.9zM172.4 198h1.9v1.8h-1.9zM172.4 196.1h1.9v1.9h-1.9zM172.4 194.2h1.9v1.9h-1.9zM172.4 192.3h1.9v1.9h-1.9zM172.4 190.5h1.9v1.8h-1.9zM172.4 188.6h1.9v1.9h-1.9zM172.4 186.7h1.9v1.9h-1.9zM172.4 184.8h1.9v1.9h-1.9zM172.4 183h1.9v1.8h-1.9zM174.3 199.8h1.8v1.9h-1.8zM174.3 198h1.8v1.8h-1.8z"/>
<path d="M174.3 196.1h1.8v1.9h-1.8zM174.3 194.2h1.8v1.9h-1.8zM174.3 192.3h1.8v1.9h-1.8zM174.3 190.5h1.8v1.8h-1.8zM174.3 188.6h1.8v1.9h-1.8zM174.3 186.7h1.8v1.9h-1.8zM174.3 184.8h1.8v1.9h-1.8zM174.3 183h1.8v1.8h-1.8zM176.1 199.8h1.9v1.9h-1.9zM176.1 198h1.9v1.8h-1.9zM176.1 196.1h1.9v1.9h-1.9zM176.1 194.2h1.9v1.9h-1.9z"/>
<path d="M176.1 192.3h1.9v1.9h-1.9zM176.1 190.5h1.9v1.8h-1.9zM176.1 188.6h1.9v1.9h-1.9zM176.1 186.7h1.9v1.9h-1.9zM176.1 184.8h1.9v1.9h-1.9zM176.1 183h1.9v1.8h-1.9zM178 199.8h1.9v1.9h-1.9zM178 198h1.9v1.8h-1.9zM178 196.1h1.9v1.9h-1.9zM178 194.2h1.9v1.9h-1.9zM178 192.3h1.9v1.9h-1.9zM178 190.5h1.9v1.8h-1.9z"/>
<path d="M178 188.6h1.9v1.9h-1.9zM178 186.7h1.9v1.9h-1.9zM178 184.8h1.9v1.9h-1.9zM178 183h1.9v1.8h-1.9zM179.9 199.8h1.9v1.9h-1.9zM179.9 198h1.9v1.8h-1.9zM179.9 196.1h1.9v1.9h-1.9zM179.9 194.2h1.9v1.9h-1.9zM179.9 192.3h1.9v1.9h-1.9zM179.9 190.5h1.9v1.8h-1.9zM179.9 188.6h1.9v1.9h-1.9zM179.9 186.7h1.9v1.9h-1.9z"/>
<path d="M179.9 184.8h1.9v1.9h-1.9zM179.9 183h1.9v1.8h-1.9zM181.8 199.8h1.8v1.9h-1.8zM181.8 198h1.8v1.8h-1.8zM181.8 196.1h1.8v1.9h-1.8zM181.8 194.2h1.8v1.9h-1.8zM181.8 192.3h1.8v1.9h-1.8zM181.8 190.5h1.8v1.8h-1.8zM181.8 188.6h1.8v1.9h-1.8zM181.8 186.7h1.8v1.9h-1.8zM181.8 184.8h1.8v1.9h-1.8zM181.8 183h1.8v1.8h-1.8z"/>
<path d="M183.6 199.8h1.9v1.9h-1.9zM183.6 198h1.9v1.8h-1.9zM183.6 196.1h1.9v1.9h-1.9zM183.6 194.2h1.9v1.9h-1.9zM183.6 192.3h1.9v1.9h-1.9zM183.6 190.5h1.9v1.8h-1.9zM183.6 188.6h1.9v1.9h-1.9zM183.6 186.7h1.9v1.9h-1.9zM183.6 184.8h1.9v1.9h-1.9zM183.6 183h1.9v1.8h-1.9zM185.5 199.8h1.9v1.9h-1.9zM185.5 198h1.9v1.8h-1.9z"/>
<path d="M185.5 196.1h1.9v1.9h-1.9zM185.5 194.2h1.9v1.9h-1.9zM185.5 192.3h1.9v1.9h-1.9zM185.5 190.5h1.9v1.8h-1.9zM185.5 188.6h1.9v1.9h-1.9zM185.5 186.7h1.9v1.9h-1.9zM185.5 184.8h1.9v1.9h-1.9zM185.5 183h1.9v1.8h-1.9zM149.9 218.6h1.9v1.9h-1.9zM149.9 216.7h1.9v1.9h-1.9zM149.9 214.8h1.9v1.9h-1.9zM149.9 213h1.9v1.8h-1.9z"/>
<path d="M149.9 211.1h1.9v1.9h-1.9zM149.9 209.2h1.9v1.9h-1.9zM149.9 207.3h1.9v1.9h-1.9zM149.9 205.5h1.9v1.8h-1.9zM149.9 203.6h1.9v1.9h-1.9zM149.9 201.7h1.9v1.9h-1.9zM151.8 218.6h1.8v1.9h-1.8zM151.8 216.7h1.8v1.9h-1.8zM151.8 214.8h1.8v1.9h-1.8zM151.8 213h1.8v1.8h-1.8zM151.8 211.1h1.8v1.9h-1.8zM151.8 209.2h1.8v1.9h-1.8z"/>
<path d="M151.8 207.3h1.8v1.9h-1.8zM151.8 205.5h1.8v1.8h-1.8zM151.8 203.6h1.8v1.9h-1.8zM151.8 201.7h1.8v1.9h-1.8zM153.6 218.6h1.9v1.9h-1.9zM153.6 216.7h1.9v1.9h-1.9zM153.6 214.8h1.9v1.9h-1.9zM153.6 213h1.9v1.8h-1.9zM153.6 211.1h1.9v1.9h-1.9zM153.6 209.2h1.9v1.9h-1.9zM153.6 207.3h1.9v1.9h-1.9zM153.6 205.5h1.9v1.8h-1.9z"/>
<path d="M153.6 203.6h1.9v1.9h-1.9zM153.6 201.7h1.9v1.9h-1.9zM155.5 218.6h1.9v1.9h-1.9zM155.5 216.7h1.9v1.9h-1.9zM155.5 214.8h1.9v1.9h-1.9zM155.5 213h1.9v1.8h-1.9zM155.5 211.1h1.9v1.9h-1.9zM155.5 209.2h1.9v1.9h-1.9zM155.5 207.3h1.9v1.9h-1.9zM155.5 205.5h1.9v1.8h-1.9zM155.5 203.6h1.9v1.9h-1.9zM155.5 201.7h1.9v1.9h-1.9z"/>
<path d="M157.4 218.6h1.9v1.9h-1.9zM157.4 216.7h1.9v1.9h-1.9zM157.4 214.8h1.9v1.9h-1.9zM157.4 213h1.9v1.8h-1.9zM157.4 211.1h1.9v1.9h-1.9zM157.4 209.2h1.9v1.9h-1.9zM157.4 207.3h1.9v1.9h-1.9zM157.4 205.5h1.9v1.8h-1.9zM157.4 203.6h1.9v1.9h-1.9zM157.4 201.7h1.9v1.9h-1.9zM159.3 218.6h1.8v1.9h-1.8zM159.3 216.7h1.8v1.9h-1.8z"/>
<path d="M159.3 214.8h1.8v1.9h-1.8zM159.3 213h1.8v1.8h-1.8zM159.3 211.1h1.8v1.9h-1.8zM159.3 209.2h1.8v1.9h-1.8zM159.3 207.3h1.8v1.9h-1.8zM159.3 205.5h1.8v1.8h-1.8zM159.3 203.6h1.8v1.9h-1.8zM159.3 201.7h1.8v1.9h-1.8zM161.1 218.6h1.9v1.9h-1.9zM161.1 216.7h1.9v1.9h-1.9zM161.1 214.8h1.9v1.9h-1.9zM161.1 213h1.9v1.8h-1.9z"/>
<path d="M161.1 211.1h1.9v1.9h-1.9zM161.1 209.2h1.9v1.9h-1.9zM161.1 207.3h1.9v1.9h-1.9zM161.1 205.5h1.9v1.8h-1.9zM161.1 203.6h1.9v1.9h-1.9zM161.1 201.7h1.9v1.9h-1.9zM163 218.6h1.9v1.9h-1.9zM163 216.7h1.9v1.9h-1.9zM163 214.8h1.9v1.9h-1.9zM163 213h1.9v1.8h-1.9zM163 211.1h1.9v1.9h-1.9zM163 209.2h1.9v1.9h-1.9z"/>
<path d="M163 207.3h1.9v1.9h-1.9zM163 205.5h1.9v1.8h-1.9zM163 203.6h1.9v1.9h-1.9zM163 201.7h1.9v1.9h-1.9zM164.9 218.6h1.9v1.9h-1.9zM164.9 216.7h1.9v1.9h-1.9zM164.9 214.8h1.9v1.9h-1.9zM164.9 213h1.9v1.8h-1.9zM164.9 211.1h1.9v1.9h-1.9zM164.9 209.2h1.9v1.9h-1.9zM164.9 207.3h1.9v1.9h-1.9zM164.9 205.5h1.9v1.8h-1.9z"/>
<path d="M164.9 203.6h1.9v1.9h-1.9zM164.9 201.7h1.9v1.9h-1.9zM166.8 218.6h1.8v1.9h-1.8zM166.8 216.7h1.8v1.9h-1.8zM166.8 214.8h1.8v1.9h-1.8zM166.8 213h1.8v1.8h-1.8zM166.8 211.1h1.8v1.9h-1.8zM166.8 209.2h1.8v1.9h-1.8zM166.8 207.3h1.8v1.9h-1.8zM166.8 205.5h1.8v1.8h-1.8zM166.8 203.6h1.8v1.9h-1.8zM166.8 201.7h1.8v1.9h-1.8z"/>
<path d="M168.6 218.6h1.9v1.9h-1.9zM168.6 216.7h1.9v1.9h-1.9zM168.6 214.8h1.9v1.9h-1.9zM168.6 213h1.9v1.8h-1.9zM168.6 211.1h1.9v1.9h-1.9zM168.6 209.2h1.9v1.9h-1.9zM168.6 207.3h1.9v1.9h-1.9zM168.6 205.5h1.9v1.8h-1.9zM168.6 203.6h1.9v1.9h-1.9zM168.6 201.7h1.9v1.9h-1.9zM170.5 218.6h1.9v1.9h-1.9zM170.5 216.7h1.9v1.9h-1.9z"/>
<path d="M170.5 214.8h1.9v1.9h-1.9zM170.5 213h1.9v1.8h-1.9zM170.5 211.1h1.9v1.9h-1.9zM170.5 209.2h1.9v1.9h-1.9zM170.5 207.3h1.9v1.9h-1.9zM170.5 205.5h1.9v1.8h-1.9zM170.5 203.6h1.9v1.9h-1.9zM170.5 201.7h1.9v1.9h-1.9zM172.4 218.6h1.9v1.9h-1.9zM172.4 216.7h1.9v1.9h-1.9zM172.4 214.8h1.9v1.9h-1.9zM172.4 213h1.9v1.8h-1.9z"/>
<path d="M172.4 211.1h1.9v1.9h-1.9zM172.4 209.2h1.9v1.9h-1.9zM172.4 207.3h1.9v1.9h-1.9zM172.4 205.5h1.9v1.8h-1.9zM172.4 203.6h1.9v1.9h-1.9zM172.4 201.7h1.9v1.9h-1.9zM174.3 218.6h1.8v1.9h-1.8zM174.3 216.7h1.8v1.9h-1.8zM174.3 214.8h1.8v1.9h-1.8zM174.3 213h1.8v1.8h-1.8zM174.3 211.1h1.8v1.9h-1.8zM174.3 209.2h1.8v1.9h-1.8z"/>
<path d="M174.3 207.3h1.8v1.9h-1.8zM174.3 205.5h1.8v1.8h-1.8zM174.3 203.6h1.8v1.9h-1.8zM174.3 201.7h1.8v1.9h-1.8zM176.1 218.6h1.9v1.9h-1.9zM176.1 216.7h1.9v1.9h-1.9zM176.1 214.8h1.9v1.9h-1.9zM176.1 213h1.9v1.8h-1.9zM176.1 211.1h1.9v1.9h-1.9zM176.1 209.2h1.9v1.9h-1.9zM176.1 207.3h1.9v1.9h-1.9zM176.1 205.5h1.9v1.8h-1.9z"/>
<path d="M176.1 203.6h1.9v1.9h-1.9zM176.1 201.7h1.9v1.9h-1.9zM178 218.6h1.9v1.9h-1.9zM178 216.7h1.9v1.9h-1.9zM178 214.8h1.9v1.9h-1.9zM178 213h1.9v1.8h-1.9zM178 211.1h1.9v1.9h-1.9zM178 209.2h1.9v1.9h-1.9zM178 207.3h1.9v1.9h-1.9zM178 205.5h1.9v1.8h-1.9zM178 203.6h1.9v1.9h-1.9zM178 201.7h1.9v1.9h-1.9z"/>
<path d="M179.9 218.6h1.9v1.9h-1.9zM179.9 216.7h1.9v1.9h-1.9zM179.9 214.8h1.9v1.9h-1.9zM179.9 213h1.9v1.8h-1.9zM179.9 211.1h1.9v1.9h-1.9zM179.9 209.2h1.9v1.9h-1.9zM179.9 207.3h1.9v1.9h-1.9zM179.9 205.5h1.9v1.8h-1.9zM179.9 203.6h1.9v1.9h-1.9zM179.9 201.7h1.9v1.9h-1.9zM181.8 218.6h1.8v1.9h-1.8zM181.8 216.7h1.8v1.9h-1.8z"/>
<path d="M181.8 214.8h1.8v1.9h-1.8zM181.8 213h1.8v1.8h-1.8zM181.8 211.1h1.8v1.9h-1.8zM181.8 209.2h1.8v1.9h-1.8zM181.8 207.3h1.8v1.9h-1.8zM181.8 205.5h1.8v1.8h-1.8zM181.8 203.6h1.8v1.9h-1.8zM181.8 201.7h1.8v1.9h-1.8zM183.6 218.6h1.9v1.9h-1.9zM183.6 216.7h1.9v1.9h-1.9zM183.6 214.8h1.9v1.9h-1.9zM183.6 213h1.9v1.8h-1.9z"/>
<path d="M183.6 211.1h1.9v1.9h-1.9zM183.6 209.2h1.9v1.9h-1.9zM183.6 207.3h1.9v1.9h-1.9zM183.6 205.5h1.9v1.8h-1.9zM183.6 203.6h1.9v1.9h-1.9zM183.6 201.7h1.9v1.9h-1.9zM185.5 218.6h1.9v1.9h-1.9zM185.5 216.7h1.9v1.9h-1.9zM185.5 214.8h1.9v1.9h-1.9zM185.5 213h1.9v1.8h-1.9zM185.5 211.1h1.9v1.9h-1.9zM185.5 209.2h1.9v1.9h-1.9z"/>
<path d="M185.5 207.3h1.9v1.9h-1.9zM185.5 205.5h1.9v1.8h-1.9zM185.5 203.6h1.9v1.9h-1.9zM185.5 201.7h1.9v1.9h-1.9z"/>
</g>
<g font-size="18.6" fill="#ed1c24">
<text x="92.5" y="190.2" transform="rotate(-28 92.5 190.2)">TC2296</text>
<text x="42" y="193.3" transform="rotate(-28 42 193.3)">SUPERSEDED BY</text>
<text x="110.9" y="204" transform="rotate(-28 110.9 204)">05/18</text>
</g>
<g font-size="7.1" fill="#231f20">
<text x="123.1" y="250.3">WILDLIFE SIGN</text>
<text x="175.6" y="274.2">TC1586</text>
</g>
<text font-size="5.6" fill="#231f20" x="132.8" y="258.5">“POSSUMS”</text>
<g font-size="4.2" fill="#231f20">
<text x="100.6" y="267.2">APPROVED AS OFFICIAL TRAFFIC SIGN</text>
<text x="174.7" y="285.6">A</text>
<text x="180.7" y="285.6">B</text>
</g>
<g font-size="3.9" fill="#231f20">
<text x="103.8" y="20.8">a</text>
<text x="173.4" y="24.1">r</text>
<text x="35.6" y="36.8">n</text>
<text x="46.4" y="40.8">c</text>
<text x="35.6" y="45">m</text>
<text x="35.6" y="52.7">k</text>
<text x="35.6" y="62.7">h</text>
<text x="26.5" y="74.2">b</text>
<text x="35.6" y="72.6">g</text>
<text x="36" y="95.7">f</text>
<text x="46.4" y="113.9">d</text>
<text x="35.6" y="118.5">e</text>
<text x="105.2" y="134.2">o</text>
<text x="61.1" y="151.2">a</text>
<text x="72" y="151.2">b</text>
<text x="80.2" y="151.2">c</text>
<text x="86.6" y="151.2">d</text>
<text x="94.1" y="151.2">e</text>
<text x="103.6" y="151.2">f</text>
<text x="111" y="151.2">g</text>
<text x="121.9" y="151.2">h</text>
<text x="132.8" y="151.2">k</text>
<text x="142" y="151.2">m</text>
<text x="151.5" y="151.2">n</text>
<text x="159.1" y="151.2">o</text>
<text x="167.5" y="151.2">r</text>
<text x="44.1" y="157.7">SIZE A</text>
<text x="58.9" y="157.7">750</text>
<text x="69.8" y="157.7">600</text>
<text x="79.1" y="157.7">10</text>
<text x="85.5" y="157.7">15</text>
<text x="93.1" y="157.7">60</text>
<text x="100.9" y="157.7">250</text>
<text x="110" y="157.7">47</text>
<text x="117.8" y="157.7">90CM</text>
<text x="131.6" y="157.7">43</text>
<text x="138.4" y="157.7">60CM</text>
<text x="150.4" y="157.7">50</text>
<text x="156.9" y="157.7">250</text>
<text x="164.9" y="157.7">100</text>
<text x="44" y="164.2">SIZE B</text>
<text x="58.9" y="164.2">900</text>
<text x="69.8" y="164.2">700</text>
<text x="79.1" y="164.2">20</text>
<text x="85.5" y="164.2">30</text>
<text x="93.1" y="164.2">65</text>
<text x="100.9" y="164.2">300</text>
<text x="110" y="164.2">45</text>
<text x="116.9" y="164.2">110CM</text>
<text x="131.6" y="164.2">50</text>
<text x="138.4" y="164.2">70CM</text>
<text x="150.4" y="164.2">60</text>
<text x="156.9" y="164.2">300</text>
<text x="164.9" y="164.2">125</text>
<text x="19" y="213">Colour Legend</text>
</g>
<g font-size="3.5" fill="#231f20">
<text x="22" y="192.4">Note:</text>
<text x="22" y="196.3">Image is available from Transport and Main Roads,</text>
<text x="22" y="200.3">Email:- TrafficEngineering.support@tmr.qld.gov.au.</text>
<text x="32.4" y="221.3">Retroreflective white</text>
<text x="32.4" y="229.5">Retroreflective green</text>
<text x="21.6" y="267.8">Department of Transport and Main Roads</text>
<text x="18.2" y="271.8">Infrastructure Management &amp; Delivery Division</text>
<text x="16.7" y="280.6">Designed</text>
<text x="42.7" y="280.6">Checked</text>
<text x="69.7" y="280.6">Scale</text>
<text x="98.5" y="281.3">ACTING PRINCIPAL ENGINEER</text>
<text x="154.7" y="276.1">28/03/14</text>
<text x="157.4" y="281.2">Date</text>
<text x="17" y="284.8">TV 12/05</text>
<text x="42.8" y="284.8">KB 01/06</text>
<text x="69.7" y="285.2">Not to Scale</text>
<text x="98.5" y="284.8">(Traffic Engineering)</text>
</g>
</svg>
